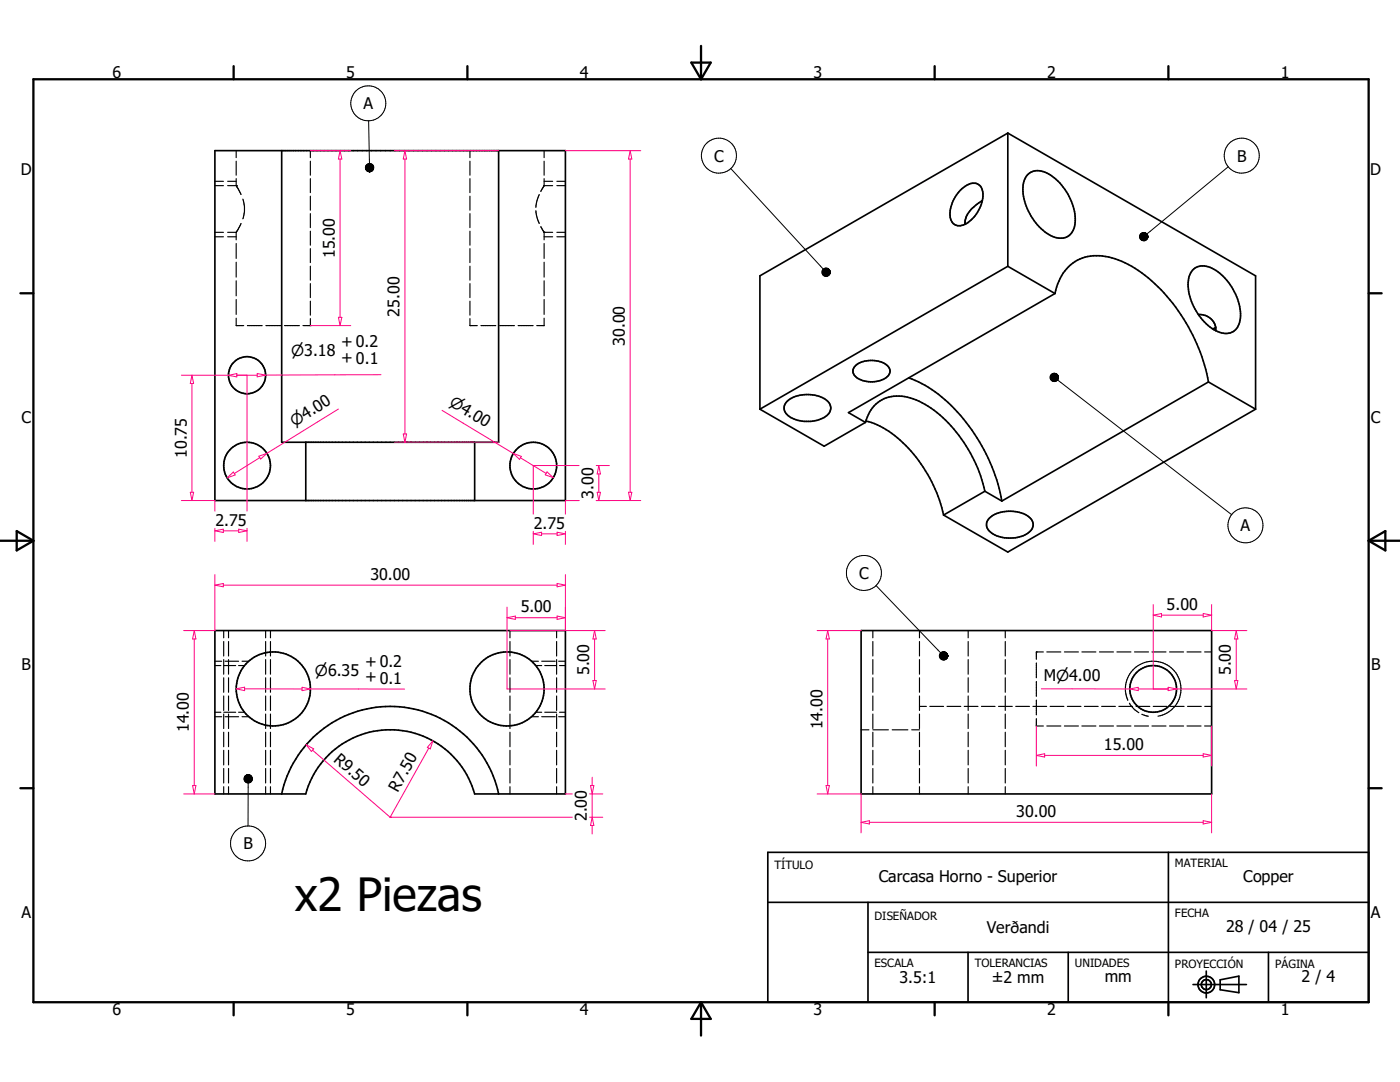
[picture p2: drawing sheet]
<svg xmlns="http://www.w3.org/2000/svg" width="279mm" height="216mm" viewBox="0 0 279 216" stroke-linecap="round" stroke-linejoin="round" font-family="sans-serif">
<g fill="none" stroke="#000" stroke-width=".33">
<path d="M42.9 30.1h69.9v69.8h-69.9zM56.2 30.1v58.1h43.3v-58.1M201.1 26.6l-49.4 28.4v26.6M201.1 26.6l49.5 28.4v26.6M201.1 26.6v26.5M205.3 34.7a3.7 3.7 0 0 1 4.7 .5 10.8 10.8 0 0 1 4.4 10.1 2.92 2.92 0 0 1-4.4 1.9 10.9 10.9 0 0 1-5.7-10.7l.3-1zM196 40a6.4 6.4 0 0 0-3.4 4.1v.6M196 40a2.51 2.51 0 0 0-1.4-3.4 4.8 4.8 0 0 0-3.9 2.7 5 5 0 0 0-.6 5.1 1.93 1.93 0 0 0 2.5 .4M196 40a7.1 7.1 0 0 1-3.4 4.8M201.1 53.1l9.4 5.5M201.1 53.1l-49.4 28.5M210.5 58.6l-41.2 23.7 3.4 2"/>
<path d="M210.5 58.6a8.7 8.7 0 0 1 6.6-7.4 13 13 0 0 1 9.4 2.3 35.5 35.5 0 0 1 14.7 22.7M238.2 53.7a3.6 3.6 0 0 1 4.4 .3 11.5 11.5 0 0 1 5 9.5 2.98 2.98 0 0 1-4.6 2.7 11.1 11.1 0 0 1-5.8-10.3l.4-1.4zM170.8 72.9a5.3 5.3 0 0 1 6.4 .2 1.52 1.52 0 0 1-.7 2.5 5.2 5.2 0 0 1-6-.8 1.42 1.42 0 0 1 .3-1.9zM181.3 75.4a27.3 27.3 0 0 1 13.2 11.2 35 35 0 0 1 5.4 13.4M239.2 62.8a3.1 3.1 0 0 1 3.4 3.2M241.2 76.2l9.4 5.4M241.2 76.2l-41.3 23.8M242.6 65.3l-.5 .4M61 88.2v11.7M94.7 88.2v11.7M151.7 81.6l12.8 7.4 8.2-4.7M157.1 80.1a6.7 6.7 0 0 1 8.1 0 1.96 1.96 0 0 1-.8 3.2l-.3 .2a7.4 7.4 0 0 1-4 .5 4 4 0 0 1-3.6-2.2v-.8z"/>
<path d="M172.7 84.3a6.6 6.6 0 0 1 9-4.9 21.6 21.6 0 0 1 11.1 9.6 27.4 27.4 0 0 1 3.8 9M172.8 84a17.8 17.8 0 0 1 9 6.1 28.9 28.9 0 0 1 6.5 12.7M196.6 98l-8.3 4.8M196.6 98l3.3 2M250.6 81.6l-49.5 28.6-12.8-7.4M197.5 103.4a6.7 6.7 0 0 1 8.1 0 1.94 1.94 0 0 1-.8 3.2 6.6 6.6 0 0 1-7.5-.8 1.73 1.73 0 0 1 .2-2.4zM42.9 125.8h69.9v32.6h-18.1a17.5 17.5 0 0 0-16.8-12.8 17.5 17.5 0 0 0-16.9 12.8h-18.1zM171.9 125.8h69.9v32.6h-69.9zM56.2 158.4a22.1 22.1 0 0 1 21.7-17.4 22.1 22.1 0 0 1 21.6 17.4M153.2 170.1h119.9v29.9h-119.9zM233.2 170.1v29.9M153.2 180.1h119.9"/>
<path d="M173.2 190h99.9M173.2 180.1v19.9M193.2 190v10M213.2 190v10M238.1 196.5h10.6M240.7 193.8v5.3M243.5 195.5l3.7-.7v3.3l-3.7-.6zM253.1 190v10"/>
<circle cx="49.3" cy="74.9" r="3.7"/>
<circle cx="49.3" cy="92.9" r="4.7"/>
<circle cx="106.4" cy="92.9" r="4.7"/>
<circle cx="54.6" cy="137.5" r="7.4"/>
<circle cx="101.2" cy="137.5" r="7.4"/>
<circle cx="230.1" cy="137.5" r="4.7"/>
<circle cx="240.7" cy="196.5" r="1.66"/>
<circle cx="240.8" cy="196.5" r=".99"/>
</g>
<g fill="none" stroke="#000" stroke-width=".23">
<path d="M42.9 37h1.7M42.9 36.2h1.7M45.4 36.2h1.7M47.1 35.6v1.4h-1.7M47.1 30.1v1.4M47.1 32.2v2.8M47.2 37.1h.1M47.2 37.1l.9 1.7M48.5 39.7l.3 1.6v1.1l-.3 1.3M61.9 30.1v1.4M61.9 32.2v2.8M61.9 35.6v2.8"/>
<path d="M61.9 39.1v2.8M93.8 30.1v1.4M93.8 32.2v2.8M93.8 35.6v2.8M93.8 39.1v2.8M107.6 38.8l-.5 1.3-.2 1.3M108.6 30.1v1.4M108.6 32.2v2.8M108.6 35.6v1.5l-.7 1.1M108.6 37h1.7M108.6 36.2h1.7M111.1 37h1.7"/>
<path d="M111.1 36.2h1.7M42.9 46.4h1.7M42.9 47.2h1.7M45.4 46.4h1.8M45.4 47.2h1.7M47.1 46.4v1.5M47.1 48.6v3M47.1 52.3v3M47.1 56v3M47.1 59.8v2.9M48.1 44.6l-.9 1.7M61.9 42.6v2.8"/>
<path d="M61.9 46.1v2.8M61.9 49.6v2.8M61.9 53.1v2.8M61.9 56.6v2.8M93.8 42.6v2.8M93.8 46.1v2.8M93.8 49.6v2.8M93.8 53.1v2.8M93.8 56.6v2.8M106.9 42l.2 1.3 .5 1.3M107.9 45.2l.7 1.1v1.6M108.6 46.4h.1"/>
<path d="M108.6 48.6v3M108.6 52.3v3M108.6 56v3M108.6 59.8v2.9M108.6 46.4h1.7M108.6 47.2h1.7M111.1 46.4h1.7M111.1 47.2h1.7M47.1 63.5v1.5h1.5M49.4 65h2.9M53.1 65h2.9M56.8 65h2.9"/>
<path d="M60.5 65h1.4M61.9 65h.1M61.9 60.1v2.8M61.9 63.6v1.4M93.8 63.6v1.4h1.5M93.8 60.1v2.8M96 65h2.9M99.7 65h3M103.4 65h3M108.6 63.5v1.5h-1.5M42.9 132.8h1.2M42.9 131.9h1.3"/>
<path d="M44.6 125.8v1.5M44.6 128v2.9M44.6 131.6v2.9M44.6 135.2v2.9M44.6 138.9v2.9M44.7 132.8h2.3M44.9 131.9h2.7M45.6 125.8v1.5M45.6 128v2.9M45.6 131.6v2.9M45.6 135.2v2.9M45.6 138.9v2.9"/>
<path d="M47.6 132.8h1.2M48.3 131.9h1.4M53 125.8v1.5M53 128v2.9M53 131.6v2.9M53 135.2v2.9M53 138.9v2.9M54 125.8v1.5M54 128v2.9M54 131.6v2.9M54 135.2v2.9M54 138.9v2.9"/>
<path d="M101.8 125.8v1.5M101.8 128v2.9M101.8 131.6v2.9M101.8 135.2v2.9M101.8 138.9v2.9M106.1 131.9h1.3M106.9 132.8h1.2M108.1 131.9h2.7M108.7 132.8h2.4M111.1 125.8v1.5M111.1 128v2.9M111.1 131.6v2.9"/>
<path d="M111.1 135.2v2.9M111.1 138.9v2.9M111.5 131.9h1.3M111.7 132.8h1.1M174.2 125.8v1.5M174.2 128v2.9M174.2 131.6v2.9M174.2 135.2v2.9M174.2 138.9v2.9M183.5 125.8v1.5M183.5 128v2.9M183.5 131.6v2.9"/>
<path d="M183.5 135.2v2.9M183.5 138.9v2.9M193.2 125.8v1.5M193.2 128v2.9M193.2 131.6v2.9M193.2 135.2v2.9M193.2 138.9v2.9M200.6 125.8v1.5M200.6 128v2.9M200.6 131.6v2.9M200.6 135.2v2.9M200.6 138.9v2.9"/>
<path d="M206.8 130.1h.1M206.8 130.1v1.5M206.8 132.3v2.9M206.8 136v2.9M206.8 139.7v2.9M206.8 130.1h1.4M208.9 130.1h2.8M212.4 130.1h2.8M215.9 130.1h2.8M219.4 130.1h2.8M222.9 130.1h2.8M225.1 139.7a5.5 5.5 0 0 1 3.2-7.5 5.5 5.5 0 0 1 7.2 3.9 5.5 5.5 0 0 1-4.4 6.8"/>
<path d="M225.1 139.7h.1M226.4 130.1h2.8M229.9 130.1h2.8M233.4 130.1h2.8M236.9 130.1h2.8M240.4 130.1h1.4M42.9 142.1h1.2M42.9 143h1.3M44.6 142.5v2.9M44.6 146.1v2.9M44.6 149.7v2.9M44.6 153.3v2.9"/>
<path d="M44.6 157v1.4M44.7 142.1h2.3M44.9 143h2.7M45.6 142.5v2.9M45.6 146.1v2.9M45.6 149.7v2.9M45.6 153.3v2.9M45.6 157v1.4M47.6 142.1h1.2M48.3 143h1.4M53 142.5v2.9M53 146.1v2.9"/>
<path d="M53 149.7v2.9M53 153.3v2.9M53 157v1.4M54 142.5v2.9M54 146.1v2.9M54 149.7v2.9M54 153.3v2.9M54 157v1.4M101.8 142.5v2.9M101.8 146.1v2.9M101.8 149.7v2.9M101.8 153.3v2.9"/>
<path d="M101.8 157v1.4M106.1 143h1.3M106.9 142.1h1.2M108.1 143h2.7M108.7 142.1h2.4M111.1 142.5v2.9M111.1 146.1v2.9M111.1 149.7v2.9M111.1 153.3v2.9M111.1 157v1.4M111.5 143h1.3M111.7 142.1h1.1"/>
<path d="M171.9 145.6h1.5M174.2 145.6h3.1M174.2 142.5v2.9M174.2 146.1v2.9M174.2 149.7v2.9M174.2 153.3v2.9M174.2 157v1.4M178.1 145.6h3.1M182 145.6h1.5M183.5 142.5v2.9M183.5 146.1v2.9M183.5 149.7v2.9"/>
<path d="M183.5 153.3v2.9M183.5 157v1.4M183.5 141h1.4M185.6 141h2.7M189 141h2.7M192.4 141h2.8M193.2 142.5v2.9M193.2 146.1v2.9M193.2 149.7v2.9M193.2 153.3v2.9M193.2 157v1.4M195.9 141h2.7"/>
<path d="M199.3 141h2.7M200.6 142.5v2.9M200.6 146.1v2.9M200.6 149.7v2.9M200.6 153.3v2.9M200.6 157v1.4M202.7 141h2.8M206.1 141h2.8M206.8 143.4v1.5h1.4M208.9 144.9h2.8M209.6 141h2.7M212.4 144.9h2.8"/>
<path d="M213 141h2.7M215.9 144.9h2.8M216.4 141h2.8M219.4 144.9h2.8M219.9 141h2.7M222.9 144.9h2.8M223.3 141h2.7M225.4 140.3a5 5 0 0 0 1.9 1.9M226.4 144.9h2.8M226.7 141h2.8M227.9 142.5l1.3 .4M229.9 144.9h2.8"/>
<path d="M230.2 141h2.7M233.4 144.9h2.8M233.6 141h2.7M236.9 144.9h2.8M237 141h2.7M240.4 144.9h1.4M240.4 141h1.4"/>
</g>
<g fill="none" stroke="#000" stroke-width=".46">
<path d="M6.7 15.8h266.4v184.2h-266.4zM46.6 13.2v2.6M93.3 13.2v2.6M138 12.5h3.8l-1.9 3.3zM139.9 9.2v6.6M186.5 13.2v2.6M233.2 13.2v2.6M4.1 58.5h2.6M273.1 58.5h2.6M0 107.9h6.7M3.3 106l3.4 1.9-3.4 1.9zM273.1 107.9h6.3"/>
<path d="M273.1 107.9l3.4-1.9v3.8zM4.1 157.3h2.6M273.1 157.3h2.6M46.6 200v2.6M93.3 200v2.6M139.9 200v6.6M139.9 200l1.9 3.3h-3.8zM186.5 200v2.6M233.2 200v2.6"/>
</g>
<g fill="none" stroke="#ff0080" stroke-width=".2">
<path d="M61.9 30.1h8.1M67.9 30.1l.3 1.6h-.7zM67.9 31.7v31.6M78.7 30.1h20.8M80.8 30.1l.3 1.6h-.6zM80.8 31.7v54.9M112.8 30.1h15.1M125.8 30.1l.3 1.6h-.7zM125.8 31.7v66.5M36.2 74.9h9.5M38.3 74.9l.3 1.6h-.6zM38.3 76.5v21.7"/>
<path d="M45.6 74.9l1.7-.4v.7zM47.2 74.9h4.1M49.3 74.9v27.1M51.3 74.5l1.7 .3-1.7 .4zM61.9 65h8.1M67.5 63.3h.7l-.3 1.7zM76 74.8h-23M36.2 99.9h6.7v2.1M38 98.2h.6l-.3 1.7zM45.3 95.4l1.3-1.2 .3 .6zM51.7 91l1.6-.5-1.3 1.1zM51.8 91.3l-5 3.2"/>
<path d="M67.5 81.6l-14.2 8.9M78.7 88.2h20.8M80.5 86.6h.6l-.3 1.6zM88.2 81.9l14.2 8.6M102.4 90.5l1.6 .6-.3 .6zM103.9 91.3l5.1 3.2M109.2 94.2l1.2 1.1-1.6-.6zM115.6 99.9h-2.8v2.7M115.6 92.9h-9.2v9.7M119 99.9h8.9M119 92.9h2.6M119.2 98.2h.6l-.3 1.7z"/>
<path d="M119.5 92.9l.3 1.7h-.6zM119.5 94.6v3.6M125.4 98.2h.7l-.3 1.7zM42.9 116.8l1.7-.4v.7zM42.9 105.9l1.7-.3v.6zM42.9 105.4v2.6M42.9 114.7v11.1h-6.2M44.6 116.8h66.6M44.6 105.9h3M47.6 105.6l1.7 .3-1.7 .3zM49.3 105.4v2.6M106.4 106.5l1.7-.3v.7z"/>
<path d="M106.4 106v2.6M108.1 106.5h3.1M111.2 116.4l1.6 .4-1.6 .3zM111.2 106.2l1.6 .3-1.6 .4zM112.8 106v2.6M112.8 114.7v11.1M38.8 125.8l.3 1.7h-.7zM38.8 127.5v29.2M47.1 137.5l1.7-.4v.7zM48.8 137.5h11.5M60.3 137.1l1.6 .4-1.6 .3zM61.9 137.5h18.8"/>
<path d="M101.2 121.2v16.3h19.6M101.2 123.3l1.6-.4v.7zM101.8 125.8h19M102.8 123.3h8.4M111.2 122.9l1.6 .4-1.6 .3zM118.3 135.8h.7l-.3 1.7zM118.7 125.8l.3 1.7h-.7zM118.7 127.5v8.3M163.1 125.8h8.8M165.2 125.8l.3 1.7h-.6zM165.2 127.5v29.2M207.8 137.5h17.7"/>
<path d="M225.5 137.5l1.7-.4v.7zM227.2 137.5h6M230.2 122.8l1.6-.4v.7zM230.2 120.6v16.9M231.8 122.8h8.3M233.1 137.1l1.7 .4-1.7 .3zM234.7 137.5h14.1M240.1 122.4l1.7 .4-1.7 .3zM241.8 120.6v5.2h7M246.4 135.8h.6l-.3 1.7zM246.7 125.8l.3 1.7h-.6zM246.7 127.5v8.3"/>
<path d="M36.7 158.4h6.2M38.4 156.7h.7l-.3 1.7zM61.1 148.6l1.5 .8-.5 .5zM62.4 149.7l15.5 13.4M85.6 149.3l-7.7 13.8M86.4 147.8l-.5 1.6-.6-.3zM112.8 158.4h1.4M117.7 158.4h2.6M117.9 156.7h.6l-.3 1.7zM118.2 155.1v1.6M118.2 158.4v4.7M163.1 158.4h8.8v7.8"/>
<path d="M164.9 156.7h.6l-.3 1.7zM206.8 150.7l1.7-.3v.7zM206.8 144.9v8M208.5 150.7h31.6M240.1 150.4l1.7 .3-1.7 .4zM241.8 144.9v8M241.8 158.4v7.8M77.9 163.1h.1M77.9 163.1h36.3M117.7 163.1h2.6M118.2 163.1l.3 1.6h-.6zM118.2 164.7v1.7"/>
<path d="M171.9 164.1l1.6-.3v.6zM173.5 164.1h66.6M240.1 163.8l1.7 .3-1.7 .3z"/>
</g>
<g fill="none" stroke="#000" stroke-width=".2">
<path d="M73.6 24.1l.1 8.5M145.8 33.6l18.5 20.1M245.1 33.3l-16.2 13.4M211.1 75.8l34.7 26.9M174.8 116.8l12.9 13.5M49.5 156.2v8.6"/>
<circle cx="73.5" cy="20.6" r="3.5"/>
<circle cx="143.5" cy="31.1" r="3.5"/>
<circle cx="247.8" cy="31.1" r="3.5"/>
<circle cx="172.4" cy="114.3" r="3.5"/>
<circle cx="248.6" cy="104.8" r="3.5"/>
<circle cx="49.5" cy="168.3" r="3.5"/>
</g>
<g fill="#000" stroke="#000" stroke-width=".2">
<path d="M73.8 34.3l.3-.1zM73.8 34.3l.5-.2zM73.8 34.3l.6-.3zM73.8 34.3l.7-.5zM73.8 34.3l.8-.6zM73.8 34.3l.8-.8v.2zM74.6 33.3v.2l-.8 .8zM74.5 33.1l.1 .2-.8 1zM74.4 33l.1 .1-.7 1.2zM74.3 32.8l.1 .2-.6 1.3zM74.2 32.7l.1 .1-.5 1.5zM74 32.6l.2 .1-.4 1.6z"/>
<path d="M73.8 32.6h.2l-.2 1.7zM73.6 32.6h.2v1.7zM73.5 32.7l.1-.1 .2 1.7zM73.3 32.8l.2-.1 .3 1.6zM73.2 32.9l.1-.1 .5 1.5zM73.2 32.9l.6 1.4-.7-1.3zM73.1 33l.7 1.3-.8-1.1zM73 33.2l.8 1.1-.9-1zM72.9 33.3l.9 1-.9-.8zM72.9 33.5l.9 .8-.8-.6zM73 33.7l.8 .6zM73 33.8l.8 .5z"/>
<path d="M73.1 34l.7 .3zM73.3 34.1l.5 .2zM73.4 34.2l.4 .1zM73.6 34.2l.2 .1zM165.6 54l.1 .3zM165.5 53.8l.2 .5zM165.4 53.7l.3 .6zM165.3 53.6l.4 .7zM165.1 53.5l.6 .8zM164.9 53.5h.2l.6 .8zM164.7 53.5h.2l.8 .8zM164.6 53.5h.1l1 .8z"/>
<path d="M164.4 53.6l.2-.1 1.1 .8zM164.2 53.7l.2-.1 1.3 .7zM164.2 53.7l1.5 .6-1.6-.4zM164.1 53.9l1.6 .4-1.6-.2zM164.1 54.1l1.6 .2-1.7-.1zM164 54.2l1.7 .1-1.7 .1zM164 54.4l1.7-.1-1.6 .3zM164.1 54.6l1.6-.3-1.6 .4zM164.1 54.7l1.6-.4-1.5 .6zM164.2 54.9l1.5-.6-1.3 .7zM164.4 55l1.3-.7-1.1 .8zM164.6 55.1l1.1-.8-1 .8z"/>
<path d="M164.7 55.1l1-.8-.8 .8zM165.7 54.3l-.6 .8h-.2zM165.7 54.3l-.6 .8zM165.7 54.3l-.4 .7zM165.7 54.3l-.3 .6zM165.7 54.3l-.2 .5zM165.7 54.3l-.1 .4zM165.7 54.3v.2zM229 46.9l.1 .3zM228.9 46.7l.2 .5zM228.8 46.6l.3 .6zM228.6 46.5l.5 .7z"/>
<path d="M228.5 46.4l.6 .8zM228.3 46.4h.2l.6 .8zM228.1 46.4h.2l.8 .8zM227.9 46.5l.2-.1 1 .8zM227.8 46.5h.1l1.2 .7zM227.6 46.6l.2-.1 1.3 .7zM227.6 46.6l1.5 .6-1.6-.4zM227.5 46.8l1.6 .4-1.6-.2zM227.5 47l1.6 .2-1.7-.1zM227.4 47.1l1.7 .1-1.7 .1zM227.4 47.3l1.7-.1-1.6 .3zM227.5 47.5l1.6-.3-1.6 .5z"/>
<path d="M227.5 47.7l1.6-.5-1.5 .6zM227.6 47.8l1.5-.6-1.3 .7zM227.8 47.9l1.3-.7-1.2 .8zM227.9 48l1.2-.8-1 .8zM228.1 48l1-.8-.8 .9zM229.1 47.2l-.6 .8-.2 .1zM229.1 47.2l-.6 .8zM229.1 47.2l-.5 .8zM229.1 47.2l-.3 .7zM229.1 47.2l-.2 .5zM229.1 47.2l-.1 .4zM229.1 47.2v.2z"/>
<path d="M211.2 74.9v.4zM211.1 74.8l.1 .5zM210.9 74.7l.3 .6zM210.8 74.6l.4 .7zM210.6 74.5l.2 .1 .4 .7zM210.4 74.5l.8 .8zM210.3 74.5h.1l.8 .8zM210.1 74.5h.2l.9 .8zM209.9 74.6l.2-.1 1.1 .8zM209.8 74.7l.1-.1 1.3 .7zM209.7 74.9l.1-.2 1.4 .6zM209.7 74.9l1.5 .4-1.6-.3z"/>
<path d="M209.6 75l1.6 .3-1.6-.1zM209.6 75.2l1.6 .1-1.6 .1zM209.6 75.4l1.6-.1-1.6 .3zM209.6 75.6l1.6-.3-1.5 .4zM209.7 75.7l1.5-.4-1.4 .6zM209.8 75.9l1.4-.6-1.3 .7zM209.9 76l1.3-.7-1.1 .8zM210.1 76.1l1.1-.8-.9 .8zM210.3 76.1l.9-.8-.8 .8zM211.2 75.3l-.6 .8h-.2zM211.2 75.3l-.6 .8zM211.2 75.3l-.4 .7z"/>
<path d="M211.2 75.3l-.3 .6zM211.2 75.3l-.1 .5zM211.2 75.3v.4zM211.2 75.3v.2zM189.1 130.5l.1 .4zM189 130.4l.2 .5zM188.8 130.2l.4 .7zM188.7 130.1l.5 .8zM188.5 130.1l.7 .8zM188.4 130l.1 .1 .7 .8zM188.2 130.1l.2-.1 .8 .9zM188 130.1h.2l1 .8z"/>
<path d="M187.9 130.2l.1-.1 1.2 .8zM187.7 130.3l.2-.1 1.3 .7zM187.7 130.3l1.5 .6-1.6-.5zM187.6 130.4l1.6 .5-1.7-.3zM187.5 130.6l1.7 .3-1.7-.1zM187.5 130.8l1.7 .1-1.7 .1zM187.5 131l1.7-.1-1.7 .2zM187.5 131.1l1.7-.2-1.6 .4zM187.6 131.3l1.6-.4-1.5 .5zM187.7 131.4l1.5-.5-1.3 .7zM187.9 131.6l1.3-.7-1.2 .7zM188 131.6l1.2-.7-1 .8z"/>
<path d="M188.2 131.7l1-.8-.8 .8zM189.2 130.9l-.8 .8zM189.2 130.9l-.7 .8zM189.2 130.9l-.5 .7zM189.2 130.9l-.4 .6zM189.2 130.9l-.2 .5zM189.2 130.9l-.1 .3zM189.2 130.9l-.1 .2zM49.2 154.7l.3-.1zM49 154.7l.5-.1zM48.9 154.9l.6-.3zM48.9 154.9l.6-.3-.7 .4z"/>
<path d="M48.8 155l.7-.4-.8 .6zM48.7 155.2l.8-.6-.8 .8zM48.7 155.4l.8-.8-.8 1zM49.5 154.6l-.7 1.1-.1-.1zM49.5 154.6l-.7 1.3v-.2zM49.5 154.6l-.5 1.4-.2-.1zM49.5 154.6l-.4 1.5-.1-.1zM49.5 154.6l-.2 1.6-.2-.1zM49.5 154.6v1.6h-.2zM49.5 154.6l.1 1.6h-.1zM49.5 154.6l.3 1.6h-.2zM49.5 154.6l.5 1.5-.2 .1z"/>
<path d="M49.5 154.6l.6 1.4-.1 .1zM49.5 154.6l.7 1.3-.1 .1zM49.5 154.6l.8 1.1-.1 .2zM49.5 154.6l.9 1-.1 .1zM49.5 154.6l.9 .8v.2zM49.5 154.6l.8 .6 .1 .2zM49.5 154.6l.8 .6zM49.5 154.6l.8 .4zM49.5 154.6l.7 .3zM49.5 154.6l.5 .1zM49.5 154.6l.4 .1zM49.5 154.6h.2z"/>
</g>
<text font-size="9.1" x="58.8" y="181.7">x2 Piezas</text>
<g font-size="3.2">
<text x="22.5" y="15.6">6</text>
<text x="69.1" y="15.6">5</text>
<text x="115.7" y="15.6">4</text>
<text x="162.3" y="15.6">3</text>
<text x="209" y="15.6">2</text>
<text x="255.6" y="15.6">1</text>
<text x="72.6" y="21.8">A</text>
<text x="4.1" y="35">D</text>
<text x="142.5" y="32.3">C</text>
<text x="246.9" y="32.3">B</text>
<text x="273.5" y="35">D</text>
<text x="66.8" y="51.5" transform="rotate(-90 66.8 51.5)">15.00</text>
<text x="79.8" y="63.2" transform="rotate(-90 79.8 63.2)">25.00</text>
<text x="68.1" y="69.2">+ 0.2</text>
<text x="124.7" y="69" transform="rotate(-90 124.7 69)">30.00</text>
<text x="68.1" y="72.3">+ 0.1</text>
<text x="4.3" y="84.4">C</text>
<text x="273.6" y="84.4">C</text>
<text x="37.3" y="91.4" transform="rotate(-90 37.3 91.4)">10.75</text>
<text x="118.4" y="99.5" transform="rotate(-90 118.4 99.5)">3.00</text>
<text x="43" y="104.9">2.75</text>
<text x="106.5" y="105.5">2.75</text>
<text x="247.6" y="106">A</text>
<text x="73.9" y="115.7">30.00</text>
<text x="171.4" y="115.5">C</text>
<text x="103.9" y="122.2">5.00</text>
<text x="232.8" y="121.7">5.00</text>
<text x="4.3" y="133.7">B</text>
<text x="72.9" y="136.1">+ 0.1</text>
<text x="72.9" y="133">+ 0.2</text>
<text x="117.6" y="134.7" transform="rotate(-90 117.6 134.7)">5.00</text>
<text x="208.3" y="135.8">Mn4.00</text>
<text x="245.6" y="134.7" transform="rotate(-90 245.6 134.7)">5.00</text>
<text x="273.6" y="133.7">B</text>
<text x="37.7" y="146.1" transform="rotate(-90 37.7 146.1)">14.00</text>
<text x="164.1" y="145.5" transform="rotate(-90 164.1 145.5)">14.00</text>
<text x="220.3" y="149.6">15.00</text>
<text x="66.4" y="151.8" transform="rotate(41 66.4 151.8)">R9.50</text>
<text x="79.4" y="158.2" transform="rotate(-61 79.4 158.2)">R7.50</text>
<text x="117.1" y="163.8" transform="rotate(-90 117.1 163.8)">2.00</text>
<text x="202.8" y="163">30.00</text>
<text x="48.6" y="169.5">B</text>
<text x="175.4" y="175.9">Carcasa Horno - Superior</text>
<text x="248.1" y="175.9">Copper</text>
<text x="4.3" y="183.1">A</text>
<text x="273.6" y="183.1">A</text>
<text x="196.9" y="186.2">Verðandi</text>
<text x="244.7" y="186">28 / 04 / 25</text>
<text x="179.5" y="196.1">3.5:1</text>
<text x="198" y="196.2">±2 mm</text>
<text x="220.5" y="195.9">mm</text>
<text x="259.8" y="196">2 / 4</text>
<text x="22.5" y="202.6">6</text>
<text x="69.1" y="202.6">5</text>
<text x="115.7" y="202.6">4</text>
<text x="162.3" y="202.6">3</text>
<text x="209" y="202.6">2</text>
<text x="255.6" y="202.6">1</text>
</g>
<g font-size="3">
<text x="58.1" y="71">n3.18</text>
<text x="89.5" y="80.8" transform="rotate(31 89.5 80.8)">n4.00</text>
<text x="58.8" y="85.2" transform="rotate(-32 58.8 85.2)">n4.00</text>
<text x="62.9" y="134.8">n6.35</text>
</g>
<g font-size="2.3">
<text x="154.6" y="173.4">TÍTULO</text>
<text x="234.5" y="173.1">MATERIAL</text>
<text x="174.5" y="183.6">DISEÑADOR</text>
<text x="234.5" y="183">FECHA</text>
<text x="174.5" y="193">ESCALA</text>
<text x="194.5" y="193">TOLERANCIAS</text>
<text x="214.5" y="193">UNIDADES</text>
<text x="234.5" y="193.1">PROYECCIÓN</text>
<text x="254.5" y="193.1">PÁGINA</text>
</g>
</svg>
